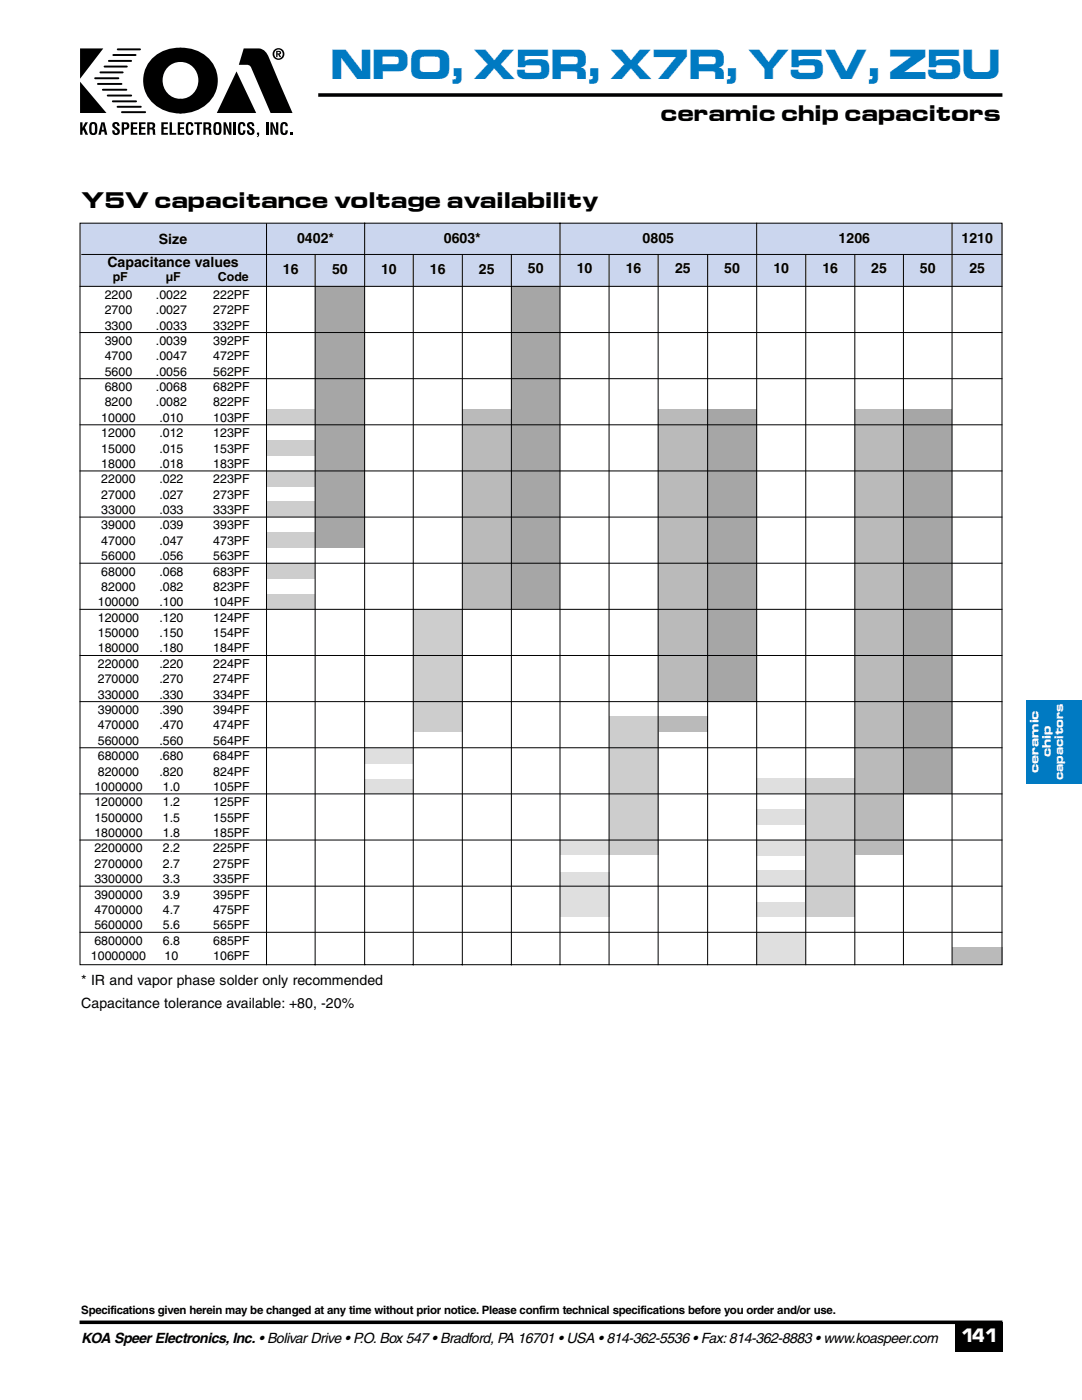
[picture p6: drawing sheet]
<svg xmlns="http://www.w3.org/2000/svg" width="216mm" height="279mm" viewBox="0 0 216 279" stroke-linecap="round" stroke-linejoin="round" font-family="sans-serif">
<path d="M63.5 19h136.5M15.9 263.9h184.1" fill="none" stroke="#000" stroke-width=".71" stroke-linecap="butt"/>
<path d="M190.5 263.9h9.5v6h-9.5z" fill-rule="evenodd" fill="#000"/>
<g fill="#000">
<path d="M16 9.7h4.6l-4.6 6zM16 16.3l5.2 6.3h-5.2zM30.4 11.6a7.6 7.6 0 0 1 5.6-2.1 1.57 1.57 0 0 1 .7 2.3l-.3 .4-.4 .2a3.7 3.7 0 0 0-3.6 3.6 3.7 3.7 0 0 0 3.6 3.7 1.61 1.61 0 0 1 .7 2.4l-.3 .4a6.2 6.2 0 0 1-4.5-.9 6.3 6.3 0 0 1-1.5-10zM35.6 9.7a6.1 6.1 0 0 1 4.4 .7 6.4 6.4 0 0 1 3.4 6.7 6.4 6.4 0 0 1-5.2 5.3l-2.2 .3a1.6 1.6 0 0 1-.6-2.4l.2-.4 .5-.2a3.7 3.7 0 0 0 3.5-3.7 3.7 3.7 0 0 0-3.6-3.6 1.54 1.54 0 0 1-.6-2.3zM48.6 9.7h3.1a2.44 2.44 0 0 1 1.9 1.7l4.8 11.2h-4.4l-3.8-9a1.41 1.41 0 0 0-1.8-.7h-.7zM16 24.4h.5v1.1l.5-1.1h.6l-.7 1.1 .7 1.4h-.5l-.5-1-.1 .3v.7h-.5zM22.6 24.5a.8 .8 0 0 1 1.2 .4l.1 .3h-.5l-.1-.4-.2-.1-.1 .1-.1 .3a1.9 1.9 0 0 1 1 1.1 .77 .77 0 0 1-.9 .7 .77 .77 0 0 1-.6-.9h.5l.1 .5h.3a.36 .36 0 0 0 0-.5l-.6-.4a.72 .72 0 0 1-.1-1.1zM26.1 24.4h1.3v.4h-.8v.6h.7v.4h-.7v.7h.8v.4h-1.3zM27.7 24.4h1.3v.4h-.8v.6h.8v.4h-.8v.7h.8v.4h-1.3zM32.2 24.4h1.3v.4h-.8v.6h.7v.4h-.7v.7h.8v.4h-1.3zM33.8 24.4h.5v2.1h.9v.4h-1.4zM35.5 24.4h1.3v.4h-.9v.6h.8v.4h-.8v.7h.9v.4h-1.3z"/>
<path d="M37.3 24.6a.74 .74 0 0 1 .9-.2 .74 .74 0 0 1 .4 .8h-.5l-.1-.4-.1-.1-.3 .1v1.5l.3 .3 .2-.1v-.5h.5a.77 .77 0 0 1-.7 1 .77 .77 0 0 1-.8-.8v-1.1zM38.8 24.4h1.5v.4h-.5v2.1h-.5v-2.1h-.5zM47.2 14.3l3.9 8.3h-7.8zM44.6 24.4h.5l.7 1.9-.1-1.9h.5v2.5h-.5l-.7-1.9 .1 1.9h-.5zM46.6 24.4h.5v2.5h-.5zM47.7 24.6a.74 .74 0 0 1 .9-.2 .74 .74 0 0 1 .4 .8h-.5l-.1-.4-.1-.1-.3 .1v1.5l.3 .3 .2-.1v-.5h.5a.77 .77 0 0 1-.7 1 .77 .77 0 0 1-.8-.8v-1.1zM49.5 24.5a.8 .8 0 0 1 1.2 .4v.3h-.4l-.1-.4-.2-.1-.2 .1v.3a1.91 1.91 0 0 1 1 1.1 .77 .77 0 0 1-.9 .7 .77 .77 0 0 1-.6-.9h.4l.1 .5h.4a.36 .36 0 0 0-.1-.5l-.5-.4a.72 .72 0 0 1-.1-1.1zM51.3 26.5h.4v.6l-.4 .3 .2-.5h-.2zM53.1 24.4h.4v2.5h-.4zM54 24.4h.4l.7 1.9v-1.9h.4v2.5h-.5l-.6-1.9v1.9h-.4zM56.1 24.6a.74 .74 0 0 1 .9-.2 .74 .74 0 0 1 .4 .8h-.4l-.1-.4-.2-.1-.2 .1-.1 1.5 .3 .3 .2-.1 .1-.5h.4a.77 .77 0 0 1-.6 1 .77 .77 0 0 1-.9-.8v-1.1zM57.9 26.5h.4v.4h-.4z"/>
<path d="M55.4 10.4h.3l.1 .2-.4 .1zM55.1 10.1v1.3h.3v-.5h.1l.3 .5h.3l-.3-.5 .3-.2-.1-.4zM54.4 10.8a1.18 1.18 0 0 0 2.3 0 1.18 1.18 0 0 0-2.3 0zM54.7 10.8a.88 .88 0 0 1 1.7 0 .88 .88 0 0 1-1.7 0z"/>
<path d="M18.4 24.8l.2-.1 .2 .1 .1 .3v1.2l-.3 .3-.3-.3zM18 24.6l-.2 1.2a.86 .86 0 0 0 .8 1.2 .86 .86 0 0 0 .8-1.2v-.3a.86 .86 0 0 0-.3-1.1 .86 .86 0 0 0-1.1 .2z"/>
<path d="M20.5 24.7l.2 1.2h-.4zM20.2 24.4l-.6 2.5h.5l.1-.6h.6l.1 .6h.5l-.5-2.5z"/>
<path d="M24.7 24.8a.39 .39 0 0 1 .6 .3l-.1 .4h-.5zM24.3 24.4v2.5h.4v-1a.77 .77 0 0 0 1.1-.5 .77 .77 0 0 0-.6-1z"/>
<path d="M29.8 24.8l.6 .1a.37 .37 0 0 1-.2 .6h-.4zM29.4 24.4v2.5h.4l.1-1.1a.45 .45 0 0 1 .5 .1 .45 .45 0 0 1 .1 .6v.4h.5l-.1-.6a.51 .51 0 0 0-.3-.7 .63 .63 0 0 0 .3-.7 .63 .63 0 0 0-.6-.5z"/>
<path d="M41 24.8l.6 .1a.37 .37 0 0 1-.2 .6h-.4zM40.6 24.4v2.5h.4l.1-1.1a.45 .45 0 0 1 .5 .1 .45 .45 0 0 1 .1 .6v.4h.5l-.1-.6a.51 .51 0 0 0-.3-.7 .63 .63 0 0 0 .3-.7 .63 .63 0 0 0-.6-.5z"/>
<path d="M43.1 24.8l.3-.1 .2 .1 .1 .3v1.2l-.3 .3-.3-.3zM42.8 24.6l-.2 1.2a.86 .86 0 0 0 .8 1.2 .86 .86 0 0 0 .8-1.2v-.3a.86 .86 0 0 0-.4-1.1 .86 .86 0 0 0-1 .2z"/>
</g>
<path d="M19 15.6h4.6M19.5 16.8h4.7M20 14.4h4.5M20.5 17.9h4.7M20.9 13.3h4.4M21.5 19.1h4.7M21.7 12.2h4.5M22.6 11h4.5M23.5 9.9h4.4M22.5 20.2h4.6M23.5 21.3h4.6M24.3 22.4h4.7" fill="none" stroke="#000" stroke-width=".39"/>
<path d="M190 189.1h10v3.5h-10z" fill-rule="evenodd" fill="#bababa"/>
<path d="M15.9 44.4h184.1v12.8h-184.1z" fill-rule="evenodd" fill="#cbd6ee"/>
<path d="M16.2 50.8h183.8" fill="none" stroke="#000" stroke-width=".2"/>
<path d="M72.8 149.2h9.7v3.2h-9.7z" fill-rule="evenodd" fill="#dfdfdf"/>
<path d="M53.2 81.7h9.7v3.1h-9.7z" fill-rule="evenodd" fill="#cdcdcd"/>
<path d="M62.9 57.2h9.9v52.2h-9.9z" fill-rule="evenodd" fill="#a6a6a6"/>
<path d="M111.7 167.7h9.8v3h-9.8z" fill-rule="evenodd" fill="#dfdfdf"/>
<path d="M82.5 121.6h9.8v24.4h-9.8z" fill-rule="evenodd" fill="#cdcdcd"/>
<path d="M92.3 81.7h10v39.9h-10z" fill-rule="evenodd" fill="#bababa"/>
<path d="M102 57.2h9.7v64.4h-9.7z" fill-rule="evenodd" fill="#a6a6a6"/>
<g fill="#dfdfdf">
<path d="M151 155.3h9.8v3.1h-9.8z" fill-rule="evenodd"/>
<path d="M151 161.6h9.8v3h-9.8z" fill-rule="evenodd"/>
</g>
<path d="M121.5 143h9.8v27.7h-9.8z" fill-rule="evenodd" fill="#cdcdcd"/>
<g fill="#bababa">
<path d="M131.3 81.7h9.9v58.3h-9.9z" fill-rule="evenodd"/>
<path d="M131.3 143h9.9v3h-9.9z" fill-rule="evenodd"/>
</g>
<path d="M141.2 81.7h9.8v58.3h-9.8z" fill-rule="evenodd" fill="#a6a6a6"/>
<path d="M160.8 155.3h9.8v27.6h-9.8z" fill-rule="evenodd" fill="#cdcdcd"/>
<path d="M170.6 81.7h9.7v89h-9.7z" fill-rule="evenodd" fill="#bababa"/>
<path d="M180.3 81.7h9.7v76.7h-9.7z" fill-rule="evenodd" fill="#a6a6a6"/>
<g fill="#cdcdcd">
<path d="M53.2 87.9h9.7v3.1h-9.7z" fill-rule="evenodd"/>
<path d="M53.2 93.9h9.7v3.2h-9.7z" fill-rule="evenodd"/>
<path d="M53.2 100.1h9.7v3h-9.7z" fill-rule="evenodd"/>
<path d="M53.2 106.4h9.7v3h-9.7z" fill-rule="evenodd"/>
<path d="M53.2 112.4h9.7v3.1h-9.7z" fill-rule="evenodd"/>
<path d="M53.2 118.6h9.7v3h-9.7z" fill-rule="evenodd"/>
</g>
<g fill="#dfdfdf">
<path d="M72.8 155.4h9.7v3h-9.7z" fill-rule="evenodd"/>
<path d="M111.7 174.1h9.8v8.8h-9.8z" fill-rule="evenodd"/>
<path d="M151 167.7h9.8v3h-9.8z" fill-rule="evenodd"/>
<path d="M151 173.7h9.8v3.2h-9.8z" fill-rule="evenodd"/>
<path d="M151 180h9.8v2.9h-9.8z" fill-rule="evenodd"/>
<path d="M151 186h9.8v6.6h-9.8z" fill-rule="evenodd"/>
</g>
<g fill="none" stroke="#000" stroke-width=".2">
<path d="M15.9 57.2h184.1M16 44.5h183.9v148h-183.9zM53.2 44.6v148M62.9 50.8v141.9M72.8 44.4v148.2M82.5 50.8v141.9M92.3 50.8v141.9M102 50.8v141.9M111.7 44.4v148.2M121.5 50.8v141.8M131.3 50.8v141.8M141.2 50.8v141.8"/>
<path d="M151 44.4v148.2M160.8 50.8v141.8M170.6 50.8v141.8M180.3 50.8v141.8M190 44.4v148.2M15.9 66.4h184.1M15.9 75.6h184.1M15.9 84.8h184.1M15.9 94h184.1M15.9 103.2h184.1M15.9 112.4h184.1M15.9 121.6h184.1"/>
<path d="M15.9 130.8h184.1M15.9 140h184.1M15.9 149.2h184.1M15.9 158.4h184.1M15.9 167.6h184.1M15.9 176.9h184.1M15.9 186.1h184.1"/>
</g>
<path d="M204.8 139.7h11.1v16.7h-11.1z" fill-rule="evenodd" fill="#007ac2"/>
<text font-size="7.2" fill="#007ac2" x="66" y="15.7">NPO, X5R, X7R, Y5V, Z5U</text>
<g font-size="3.9">
<text x="131.8" y="24.1">ceramic chip capacitors</text>
<text x="16.2" y="41.6">Y5V capacitance voltage availability</text>
</g>
<text font-size="3.4" fill="#fff" x="191.8" y="267.8">141</text>
<g font-size="2.8">
<text x="21.4" y="53.3">Capacitance values</text>
<text x="31.7" y="48.6">Size</text>
<text x="59.3" y="48.5">0402*</text>
<text x="88.6" y="48.5">0603*</text>
<text x="128.2" y="48.5">0805</text>
<text x="167.3" y="48.5">1206</text>
<text x="191.9" y="48.5">1210</text>
<text x="56.5" y="54.6">16</text>
<text x="66.3" y="54.6">50</text>
<text x="76" y="54.6">10</text>
<text x="85.8" y="54.6">16</text>
<text x="95.6" y="54.6">25</text>
<text x="105.3" y="54.5">50</text>
<text x="115.1" y="54.5">10</text>
<text x="124.9" y="54.5">16</text>
<text x="134.7" y="54.5">25</text>
<text x="144.5" y="54.5">50</text>
<text x="154.3" y="54.5">10</text>
<text x="164.1" y="54.5">16</text>
<text x="173.8" y="54.5">25</text>
<text x="183.6" y="54.5">50</text>
<text x="193.4" y="54.5">25</text>
<text x="16.2" y="196.6">* IR and vapor phase solder only recommended</text>
<text x="16.2" y="201.1">Capacitance tolerance available: +80, -20%</text>
<text x="16.2" y="268">KOA Speer Electronics, Inc. • Bolivar Drive • P.O. Box 547 • Bradford, PA 16701 • USA • 814-362-5536 • Fax:814-362-8883 • www.koaspeer.com</text>
</g>
<g font-size="2.5">
<text x="20.9" y="59.6">2200</text>
<text x="22.5" y="56">pF</text>
<text x="31.1" y="59.6">.0022</text>
<text x="33.1" y="56">µF</text>
<text x="42.6" y="59.6">222PF</text>
<text x="43.5" y="56">Code</text>
<text x="20.9" y="62.7">2700</text>
<text x="20.9" y="65.8">3300</text>
<text x="31.1" y="62.7">.0027</text>
<text x="31.1" y="65.8">.0033</text>
<text x="42.6" y="62.7">272PF</text>
<text x="42.6" y="65.8">332PF</text>
<text x="20.9" y="68.8">3900</text>
<text x="20.9" y="71.9">4700</text>
<text x="31.1" y="68.8">.0039</text>
<text x="31.1" y="71.9">.0047</text>
<text x="42.6" y="68.8">392PF</text>
<text x="42.6" y="71.9">472PF</text>
<text x="20.9" y="75">5600</text>
<text x="31.1" y="75">.0056</text>
<text x="42.6" y="75">562PF</text>
<text x="20.9" y="78">6800</text>
<text x="20.9" y="81.1">8200</text>
<text x="31.1" y="78">.0068</text>
<text x="31.1" y="81.1">.0082</text>
<text x="42.6" y="78">682PF</text>
<text x="42.6" y="81.1">822PF</text>
<text x="20.2" y="84.2">10000</text>
<text x="20.2" y="87.2">12000</text>
<text x="31.8" y="84.2">.010</text>
<text x="31.8" y="87.2">.012</text>
<text x="42.6" y="84.2">103PF</text>
<text x="42.6" y="87.2">123PF</text>
<text x="20.2" y="90.3">15000</text>
<text x="20.2" y="93.4">18000</text>
<text x="31.8" y="90.3">.015</text>
<text x="31.8" y="93.4">.018</text>
<text x="42.6" y="90.3">153PF</text>
<text x="42.6" y="93.4">183PF</text>
<text x="20.2" y="96.5">22000</text>
<text x="20.2" y="99.5">27000</text>
<text x="31.8" y="96.5">.022</text>
<text x="31.8" y="99.5">.027</text>
<text x="42.6" y="96.5">223PF</text>
<text x="42.6" y="99.5">273PF</text>
<text x="20.2" y="102.6">33000</text>
<text x="20.2" y="105.7">39000</text>
<text x="31.8" y="102.6">.033</text>
<text x="31.8" y="105.7">.039</text>
<text x="42.6" y="102.6">333PF</text>
<text x="42.6" y="105.7">393PF</text>
<text x="20.2" y="108.7">47000</text>
<text x="20.2" y="111.8">56000</text>
<text x="31.8" y="108.7">.047</text>
<text x="31.8" y="111.8">.056</text>
<text x="42.6" y="108.7">473PF</text>
<text x="42.6" y="111.8">563PF</text>
<text x="20.2" y="114.9">68000</text>
<text x="20.2" y="117.9">82000</text>
<text x="31.8" y="114.9">.068</text>
<text x="31.8" y="117.9">.082</text>
<text x="42.6" y="114.9">683PF</text>
<text x="42.6" y="117.9">823PF</text>
<text x="19.5" y="121">100000</text>
<text x="19.5" y="124.1">120000</text>
<text x="31.8" y="121">.100</text>
<text x="31.8" y="124.1">.120</text>
<text x="42.6" y="121">104PF</text>
<text x="42.6" y="124.1">124PF</text>
<text x="19.5" y="127.1">150000</text>
<text x="19.5" y="130.2">180000</text>
<text x="31.8" y="127.1">.150</text>
<text x="31.8" y="130.2">.180</text>
<text x="42.6" y="127.1">154PF</text>
<text x="42.6" y="130.2">184PF</text>
<text x="19.5" y="133.3">220000</text>
<text x="19.5" y="136.4">270000</text>
<text x="31.8" y="133.3">.220</text>
<text x="31.8" y="136.4">.270</text>
<text x="42.6" y="133.3">224PF</text>
<text x="42.6" y="136.4">274PF</text>
<text x="19.5" y="139.4">330000</text>
<text x="19.5" y="142.5">390000</text>
<text x="31.8" y="139.4">.330</text>
<text x="31.8" y="142.5">.390</text>
<text x="42.6" y="139.4">334PF</text>
<text x="42.6" y="142.5">394PF</text>
<text x="19.5" y="145.6">470000</text>
<text x="19.5" y="148.6">560000</text>
<text x="31.8" y="145.6">.470</text>
<text x="31.8" y="148.6">.560</text>
<text x="42.6" y="145.6">474PF</text>
<text x="42.6" y="148.6">564PF</text>
<text x="19.5" y="151.7">680000</text>
<text x="19.5" y="154.8">820000</text>
<text x="31.8" y="151.7">.680</text>
<text x="31.8" y="154.8">.820</text>
<text x="42.6" y="151.7">684PF</text>
<text x="42.6" y="154.8">824PF</text>
<text x="18.8" y="157.8">1000000</text>
<text x="18.8" y="160.9">1200000</text>
<text x="32.5" y="157.8">1.0</text>
<text x="32.5" y="160.9">1.2</text>
<text x="42.6" y="157.8">105PF</text>
<text x="42.6" y="160.9">125PF</text>
<text x="18.8" y="164">1500000</text>
<text x="18.8" y="167">1800000</text>
<text x="32.5" y="164">1.5</text>
<text x="32.5" y="167">1.8</text>
<text x="42.6" y="164">155PF</text>
<text x="42.6" y="167">185PF</text>
<text x="18.8" y="170.1">2200000</text>
<text x="18.8" y="173.2">2700000</text>
<text x="32.5" y="170.1">2.2</text>
<text x="32.5" y="173.2">2.7</text>
<text x="42.6" y="170.1">225PF</text>
<text x="42.6" y="173.2">275PF</text>
<text x="18.8" y="176.3">3300000</text>
<text x="18.8" y="179.3">3900000</text>
<text x="32.5" y="176.3">3.3</text>
<text x="32.5" y="179.3">3.9</text>
<text x="42.6" y="176.3">335PF</text>
<text x="42.6" y="179.3">395PF</text>
<text x="18.8" y="182.4">4700000</text>
<text x="18.8" y="185.5">5600000</text>
<text x="32.5" y="182.4">4.7</text>
<text x="32.5" y="185.5">5.6</text>
<text x="42.6" y="182.4">475PF</text>
<text x="42.6" y="185.5">565PF</text>
<text x="18.2" y="191.6">10000000</text>
<text x="18.8" y="188.5">6800000</text>
<text x="32.5" y="188.5">6.8</text>
<text x="32.8" y="191.6">10</text>
<text x="42.6" y="191.6">106PF</text>
<text x="42.6" y="188.5">685PF</text>
</g>
<text font-size="2.3" x="16.2" y="262.2">Specifications given herein may be changed at any time without prior notice. Please confirm technical specifications before you order and/or use.</text>
<g font-size="2.1" fill="#fff">
<text x="207.2" y="154.3" transform="rotate(-90 207.2 154.3)">ceramic</text>
<text x="209.7" y="151.2" transform="rotate(-90 209.7 151.2)">chip</text>
<text x="212.1" y="155.7" transform="rotate(-90 212.1 155.7)">capacitors</text>
</g>
</svg>
